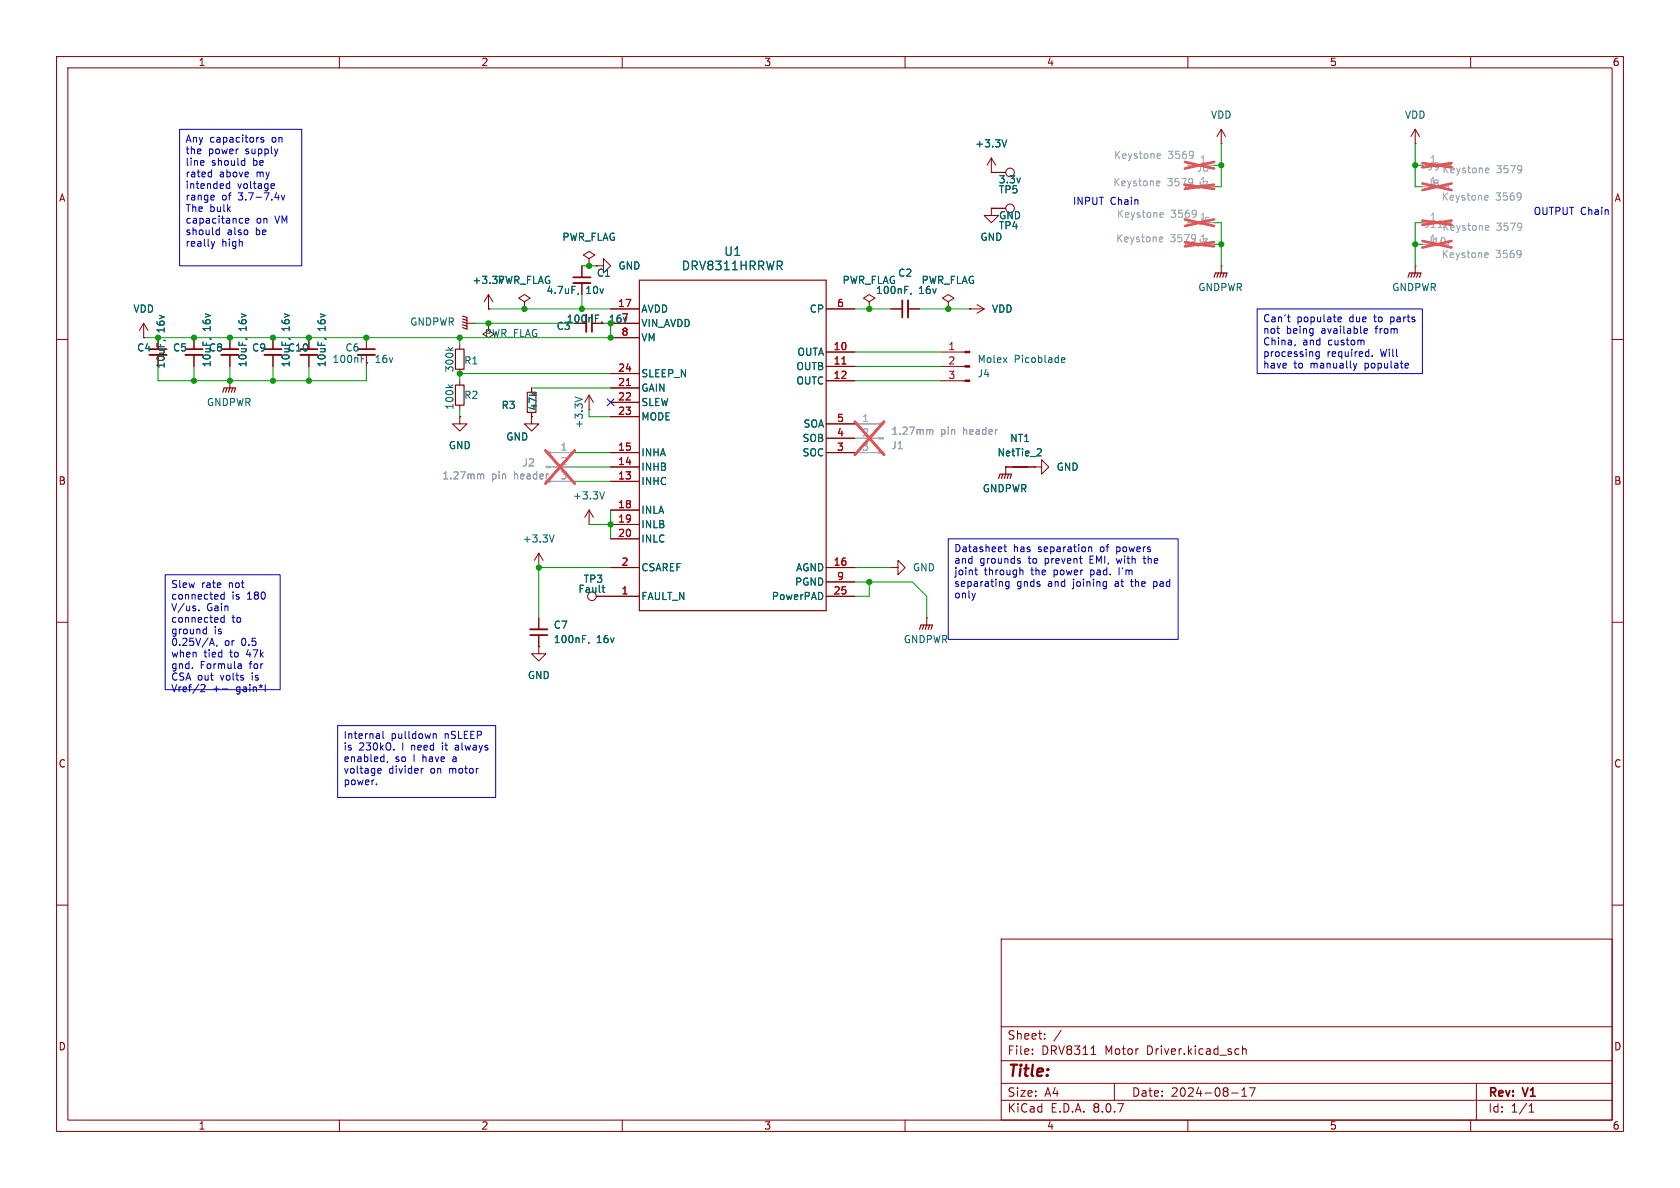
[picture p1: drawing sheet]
<svg xmlns="http://www.w3.org/2000/svg" width="297mm" height="210mm" viewBox="0 0 297 210" stroke-linecap="round" stroke-linejoin="round" font-family="sans-serif">
<g fill="none" stroke="#840000" stroke-width=".18">
<path d="M10 10h277v190h-277zM12 12h273v186h-273zM60 10v2M110 10v2M160 10v2M210 10v2M260 10v2M175.3 36.8v1.3h1.2l-1.2 1.3-1.3-1.3h1.3M175.3 36.8h.1M175.3 30.5h.1M175.3 36.8h2.5M175.3 27.9l-.8 1.3"/>
<path d="M175.3 27.9v2.6M175.3 27.9l.7 1.3M175.3 30.5h2.5M215.9 25.4h.1M215.9 22.9l-.8 1.2M215.9 22.9v2.5M215.9 22.9l.8 1.2M250.2 25.4h.1M250.2 22.9v2.5M250.2 22.9l-.8 1.2M250.2 22.9l.8 1.2M25.4 59.7h.1"/>
<path d="M25.4 57.2l-.8 1.2M25.4 57.2v2.5M25.4 57.2l.8 1.2M27.9 59.7v2M34.3 59.7v2M40.6 59.7v2M48.3 59.7v2M54.6 59.7v2M64.8 59.7v2M82.5 57.2h1.3M83.8 57.2h.1M86.4 54.6h.1"/>
<path d="M86.4 57.2v1.2l1 .7-1 .6-1.1-.6 1.1-.7M86.4 57.2h.1M86.4 52.1l-.8 1.2M86.4 52.1v2.5M86.4 52.1l.7 1.2M92.7 53.3l1-.6-1-.6-1 .6 1 .6v1.3M92.7 54.6h.1M102.9 47v2M102.9 50v2.1M104.1 45.7l1.1-.6-1.1-.6-1 .6 1 .6v1.3M104.1 47h.1M104.6 57.2h2.1"/>
<path d="M105.4 47h1.3v-1.3l1.2 1.3-1.2 1.3v-1.3M105.4 47h.1M107.9 54.6h5.1M107.9 57.2h5.1M107.9 59.7h5.1M146 54.6h5.1M153.7 53.3l1-.6-1-.6-1 .6 1 .6v1.3M153.7 54.6h.1M157.5 54.6h2M160.5 54.6h2.1M167.6 53.3l1.1-.6-1.1-.6-1 .6 1 .6v1.3M167.6 54.6h.1"/>
<path d="M171.4 54.6h.1M171.4 54.6h2.6M172.7 53.8l1.3 .8M174 54.6l-1.3 .8M215.9 47h.1M215.9 47v1.3M250.2 47h.1M250.2 47v1.3M10 60h2M34.3 62.7v2.1M40.6 67.3h.1M40.6 62.7v2.1"/>
<path d="M40.6 67.3v1.3M48.3 62.7v2.1M54.6 62.7v2.1M64.8 62.7v2.1M81.3 73.7v1.2h1.2l-1.2 1.3-1.3-1.3h1.3M81.3 73.7h.1M81.3 61v.7M81.3 65.3v.7M81.3 67.3v.8M81.3 71.6v.8M94 73.7v1.2h1.2l-1.2 1.3-1.3-1.3h1.3M94 73.7h.1"/>
<path d="M94 68.6v.7M94 72.9v.8M104.1 72.4h.1M104.1 69.9v2.5M104.1 69.9l-.7 1.2M104.1 69.9l.8 1.2M107.9 68.6h5.1M107.9 71.1h5.1M107.9 73.7h5.1M107.9 66h5.1M146 62.2h5.1M146 64.8h5.1"/>
<path d="M146 67.3h5.1M146 77.5h5.1M146 74.9h5.1M166.4 62.2h4.2M166.4 64.8h4.2M166.4 67.3h4.2M285 60h2M95.2 97.8v2.5M95.2 97.8l-.7 1.3M95.2 97.8l.8 1.3M104.1 92.7h.1M104.1 90.2l-.7 1.2"/>
<path d="M104.1 90.2v2.5M104.1 90.2l.8 1.2M107.9 85.1h5.1M107.9 82.6h5.1M107.9 80h5.1M107.9 90.2h5.1M107.9 92.7h5.1M107.9 95.3h5.1M146 80h5.1M177.8 82.6h.1M177.8 82.6h5.1M177.8 82.6v1.2"/>
<path d="M182.9 82.6h1.2v-1.3l1.3 1.3-1.3 1.2v-1.2M182.9 82.6h.1M10 110h2M95.2 114.3v1.3h1.3l-1.3 1.2-1.2-1.2h1.2M95.2 114.3h.1M95.2 100.3h.1M95.2 109.2v2.1M95.2 112.3v2M105.4 105.4h7.6M107.9 100.3h5.1M146 105.4h5.1M146 100.3h5.1"/>
<path d="M146 102.9h5.1M157.5 100.3h1.2v-1.2l1.3 1.2-1.3 1.3v-1.3M157.5 100.3h.1M163.8 109.2h.1M163.8 109.2v1.3M285 110h2M10 160h2M177 166h108v32h-108zM285 160h2M60 198v2M110 198v2M160 198v2"/>
<path d="M177 194.5h108M177 191.5h108M177 187.5h108M177 181.5h108M182.5 186.3v.1M182.5 185.5v.1M184.7 183.6v.1M184.7 182.8v.1M187.6 182.1l-1.3 2M192.9 186.4h.8M197 191.5v3M210 198v2"/>
<path d="M217.7 193.2h1.2M218.9 185.4l.1 .1M219 186.3l-.1 .1M219.5 193.8h.9M219.5 192.7l.5-.4v1.5M219.7 184.9v1.5M219.7 185.5l.2-.1 .3 .1 .1 .9M220.9 192.3h1l-.7 1.5M260 198v2M261 191.5v6.5M270.3 196.6h.9M270.3 195.5l.4-.4v1.5"/>
<circle cx="178.6" cy="36.8" r=".76"/>
<circle cx="178.6" cy="30.5" r=".76"/>
<circle cx="104.6" cy="105.4" r=".76"/>
</g>
<g fill="none" stroke="#840000" stroke-width=".2">
<path d="M81.8 55.9l.7 .2v2.1l-.7-.3M81.8 56.4l.7 .2M81.8 56.9l.7 .3M81.8 57.4l.7 .3M113 49.5h33v58.5h-33zM214.6 49l.3-.7h2l-.2 .7M215.4 48.3l-.3 .7M215.9 48.3l-.3 .7M216.4 48.3l-.2 .7M248.9 49l.3-.7h2l-.2 .7M249.7 48.3l-.3 .7M250.2 48.3l-.3 .7"/>
<path d="M250.7 48.3l-.3 .7M39.4 69.3l.2-.7h2.1l-.3 .7M40.1 68.6l-.2 .7M40.6 68.6l-.2 .7M41.1 68.6l-.2 .7M80.5 68.1h1.5v3.5h-1.5zM80.5 61.7h1.5v3.6h-1.5zM93.2 69.3h1.5v3.6h-1.5zM176.5 84.6l.3-.8h2l-.2 .8M177.3 83.8l-.3 .8M177.8 83.8l-.3 .8M178.3 83.8l-.2 .8"/>
<path d="M162.6 111.3l.2-.8h2l-.2 .8M163.3 110.5l-.2 .8M163.8 110.5l-.2 .8M164.3 110.5l-.2 .8"/>
</g>
<path d="M101.3 50h3.1M103.6 55.6v3.1M160.5 53.1v3M26.4 62.7h3.1M32.8 62.7h3M39.1 62.7h3.1M46.7 62.7h3.1M53.1 62.7h3M63.2 62.7h3.1M93.7 111.3h3.1" fill="none" stroke="#840000" stroke-width=".33"/>
<path d="M101.3 49h3.1M104.6 55.6v3.1M159.5 53.1v3M26.4 61.7h3.1M32.8 61.7h3M39.1 61.7h3.1M46.7 61.7h3.1M53.1 61.7h3M63.2 61.7h3.1M93.7 112.3h3.1" fill="none" stroke="#840000" stroke-width=".3"/>
<g fill="none" stroke="#006464" stroke-width=".18">
<path d="M178 24.7l-.4 1.3M37.1 59.9l.2 .1M43.4 59.9l.3 .1M51.1 59.9l.2 .1M57.4 59.9l.3 .1M102.3 51.8l-.2 .3M106.4 56.9l-.1 .2M161.1 51.8l-.1 .3M29 60.1l.2 .2M65 64l-.1 .3M79.2 68l.5 .5M79.2 61.4l.5 .5"/>
<path d="M80.1 68l-.5 .4M80.1 61.4l-.5 .4M101.7 70.2l1.2 .4M183.8 79.3l.3 .3-.1 .3-.7 .7h.8M187.6 63.7l.7-.2-.1-.2-.4-.1-.2 .2 .1 .6h.5M98 94.6l-.5 1.2M106.9 86.9l-.5 1.3M104.1 113.5l-.1 .3M106.4 103.9h.5M106.6 104.5l.3 .2"/>
</g>
<path d="M110.7 68.2h.8M148.8 64.4h.8" fill="none" stroke="#a90000" stroke-width=".18"/>
<g fill="none" stroke="#a1a1a1" stroke-width=".18">
<path d="M209.5 28.7l.4 .2 .2 .3-.2 .4-.4 .1M209.5 38.9l.4 .1 .2 .4-.2 .3-.4 .2M210.1 29.2h4.5M210.1 39.4h4.5M210.8 33h3.8M251.5 29.2h3.8M251.5 33h4.5M251.5 39.4h3.8M256.5 32.5l-.3 .2-.2 .3 .2 .4 .3 .1M210.8 43.2h3.8M251.5 43.2h4.5M256.5 42.7l-.3 .1-.2 .4 .2 .3 .3 .2"/>
<path d="M151.1 77.5h4.2M151.1 74.9h4.2M97.4 85.1h4.2M97.4 82.6h4.2M97.4 80h4.2M151.1 80h4.2"/>
</g>
<g fill="none" stroke="#989898" stroke-width=".18">
<path d="M204.6 32l.4 .1 .1 .2-.7 .1M204.7 27.2h.4l.1 .3-.6 .1M205 32.8h-.4M205.1 28h-.4M205.3 37.6h.3l.1 .3-.6 .1M205.6 38.4h-.3M210.8 31.7l.1 .1M210.9 32.3l-.1 .2M210.9 32.1l-.1 .1M210.9 26.9v.8M211 27.3l-.1 .1M211.4 37.3v.8"/>
<path d="M211.5 37.7l-.1 .1M262.7 34.5l.3 .1 .1 .2-.6 .2M262.8 39.9h.4v.3l-.6 .1M262.8 29.7l.4 .1v.2l-.6 .1M263 35.3l-.3 .1M263.2 30.5l-.4 .1M268.8 34.2v.9M268.9 34.7l-.1 .1M269 39.6v.8M269 29.4v.8M269 40v.1M269 29.8v.1"/>
<path d="M205.1 41.9l.4 .1 .1 .2-.6 .1M205.5 42.7h-.4M211.3 41.6l.1 .6M254.2 40.2h.7M262.7 44.7l.3 .1 .1 .2-.6 .1M263 45.5h-.3M263.2 40.7h-.4M268.8 44.4v.8M268.9 44.8l-.1 .1M164.4 76.1l.1-.2 .3 .1 .1 .8M85 84l.2-.2 .3 .1v.8"/>
</g>
<g fill="none" stroke="#e65255" stroke-width=".46">
<path d="M209.5 28.6l5.1 1.2M209.5 32.6l5.1 .8M209.5 38.8l5.1 1.2M214.6 28.6l-5.1 1.2M214.6 32.6l-5.1 .8M214.6 38.8l-5.1 1.2M251.5 32.4l5.1 1.2M251.5 39l5.1 .8M251.5 28.8l5.1 .8M256.6 32.4l-5.1 1.2M256.6 39l-5.1 .8M256.6 28.8l-5.1 .8"/>
<path d="M209.5 42.8l5.1 .8M214.6 42.8l-5.1 .8M251.5 42.6l5.1 1.2M256.6 42.6l-5.1 1.2M96.4 79.6l5.2 5.9M101.6 79.6l-5.2 5.9M151.1 74.5l5.2 5.9M156.3 74.5l-5.2 5.9"/>
</g>
<g fill="#a1a1a1" stroke="#a1a1a1" stroke-width=".18">
<path d="M96.5 85h.9v.2h-.9z"/>
<path d="M96.5 82.4h.9v.3h-.9z"/>
<path d="M96.5 79.9h.9v.2h-.9z"/>
<path d="M155.3 79.9h.9v.2h-.9z"/>
<path d="M155.3 77.3h.9v.3h-.9z"/>
<path d="M155.3 74.8h.9v.3h-.9z"/>
</g>
<path d="M179.1 82.6h2.5" fill="none" stroke="#840000" stroke-width=".25"/>
<g fill="#840000" stroke="#840000" stroke-width=".18">
<path d="M170.6 67.2h.8v.2h-.8z"/>
<path d="M170.6 64.6h.8v.3h-.8z"/>
<path d="M170.6 62.1h.8v.3h-.8z"/>
</g>
<g fill="none" stroke="#0000c2" stroke-width=".18">
<path d="M31.7 22.9h21.6v24.1h-21.6zM35.9 28.4l.2 .3-.6 .1M36 29.2h-.1M37 30.4l.4 .1M37.4 30v1.3M37.4 31.2l-.4 .1M37.7 34.5l.2 .3-.6 .1M37.8 35.3l-.1 .1M40 33.1l.2 .2h.4M40.6 32v1.3M40.6 32.5h-.4l-.2 .2M42.5 38.6l.4 .1"/>
<path d="M42.9 28.4h.2M42.9 39.4h-.4M43.3 28v1.2M43.3 29.2h-.4M43.4 39l.6-.1-.1-.2-.3-.1-.2 .2v.6h.5M45.6 24.3h.1M46.6 24.3h-.3l-.2 .2 .1 .2 .4 .1v.3h-.5M48.3 32.5l.2 .3-.6 .1M48.5 33.3h-.4M48.6 34.9h.8M49.7 34.5l.3 .9 .3-.9M37.3 42.7l.3 .8"/>
<path d="M37.6 43.5l-.1 .3M37.9 42.7l-.3 .8M38.8 41.4l-.4 .1M38.8 40.2v1.3M222.2 54.6h29.3v11.4h-29.3zM227.6 56h.5M227.8 56.8l.3 .1M236.5 56.2l.2-.2h.3l.2 .2v.1l-.7 .2M236.5 56.7l.2 .2 .4-.1M241.2 58.9h.5M241.2 58.1h.4l.1 .3-.6 .1M229 60.9l-.1 .3"/>
<path d="M233.2 62.2v1l-.2 .2h-.3M233.2 62.2h-.3l-.3 .2 .1 .6h.5M239.3 64.2l.3 .9M239.6 65.1l-.2 .3M239.9 64.2l-.3 .9M241.1 60.2v.8M242.6 62.9v.1M248.8 64.2l.2 .3-.6 .1M248.9 65l-.1 .1M167.6 95.3h40.7v17.7h-40.7zM177.5 96.7h.4M177.6 96.3v1l.3 .2"/>
<path d="M180.1 99.1l.3 .1v.2l-.2 .2h-.2M180.1 98.7l.3 .1M192.5 96.8l.1-.1h.3l.1 .8M192.5 96.7v.8M197.4 98.7l.2 .9M202.3 98.3v1.1l.3 .2M29.2 101.6h20.3v20.3h-20.3zM34 118.1v.1M35.2 107.8v.2M36.1 111.2l.4 .1M36.5 110.8v1.3M36.5 112l-.4 .1"/>
<path d="M37 114.1l.5-1.3 .4 1.3M37.2 113.7h.6M38.4 114l-.2 .3M39.6 104.6v1.3M39.6 108.7v1.3M39.6 105.1h-.3l-.3 .2 .2 .6h.4M39.6 109.2h-.3l-.3 .2 .2 .5h.4M42.2 117.3l.4 .1 .1 .8M42.7 118.1l-.5 .1M42.7 117.6l-.5 .1M172.3 100.8h.5M172.4 104.9l-.3 .8"/>
<path d="M172.5 100.3v1.1l.3 .2M177.8 102.9v.6l.2 .2 .4-.1M178.4 102.8v1l-.3 .3-.3-.1M180.5 100.8l.3 .1v.7M197.8 100.3v1.3M199.8 102.8h.5M200 102.4l.1 1.2M203.9 103.6l.4 .1M203.9 102.8v1.3M204.3 102.8l-.4 .1M36.2 121.2v.4l-.7 .7h.7M39.3 121.8h1"/>
<path d="M46.9 121v1.3M59.7 128.3h27.9v12.7h-27.9zM66.5 138.6v.1M66.9 136.6h.4M67 129.8l.1 .7M67.1 130.5h-.1M67.1 130l-.1 .1M67.3 135.9l.1 .2-.6 .2M67.7 129.3v1.1l.2 .1M68.5 134.6l-.1 .2M69.6 132.5v.1M74.8 135.8l-.3 .2"/>
<path d="M76.6 129.8l.2-.1 .3 .1v.7M80.6 131.7l-.1 .1M80.6 132.1l-.1 .2 .1 .3"/>
</g>
<g fill="none" stroke="#009600" stroke-width=".18">
<path d="M214.6 39.4h1.3v7.6M214.6 29.2h1.3M215.9 25.4v7.6h-1.3M250.2 25.4v7.6h1.3M250.2 29.2h1.3M251.5 39.4h-1.3v7.6M81.3 59.7v1.3M83.8 57.2h17.8M86.4 54.6h21.5M102.9 47h2.5M102.9 52.1v2.5M106.7 57.2h1.2v2.5h-82.5"/>
<path d="M151.1 54.6h6.4M162.6 54.6h8.8M214.6 43.2h1.3M250.2 43.2h1.3M27.9 64.8v2.5h36.9v-2.5M34.3 64.8v2.5M40.6 64.8v2.5M48.3 64.8v2.5M54.6 64.8v2.5M81.3 72.4v1.3M94 68.6h13.9M104.1 72.4v1.3h3.8"/>
<path d="M107.9 66h-26.6v1.3M151.1 62.2h15.3M151.1 67.3h15.3M151.1 64.8h15.3M101.6 80h6.3M101.6 82.6h6.3M101.6 85.1h6.3M104.1 92.7h3.8M107.9 90.2v5.1M107.9 100.3h-12.7v8.9M151.1 100.3h6.4M151.1 102.9h10.2l2.5 2.5v3.8"/>
<path d="M153.7 102.9v2.5h-2.6"/>
</g>
<path d="M107.3 70.5l1.3 1.2M108.6 70.5l-1.3 1.2" fill="none" stroke="#000084" stroke-width=".18"/>
<g fill="#009600" stroke="#009600" stroke-width=".18">
<circle cx="153.7" cy="102.9" r=".46"/>
<circle cx="153.7" cy="54.6" r=".46"/>
<circle cx="167.6" cy="54.6" r=".46"/>
<circle cx="40.6" cy="67.3" r=".46"/>
<circle cx="40.6" cy="59.7" r=".46"/>
<circle cx="34.3" cy="67.3" r=".46"/>
<circle cx="54.6" cy="59.7" r=".46"/>
<circle cx="48.3" cy="67.3" r=".46"/>
<circle cx="34.3" cy="59.7" r=".46"/>
<circle cx="64.8" cy="59.7" r=".46"/>
<circle cx="48.3" cy="59.7" r=".46"/>
<circle cx="27.9" cy="59.7" r=".46"/>
<circle cx="54.6" cy="67.3" r=".46"/>
<circle cx="215.9" cy="43.2" r=".46"/>
<circle cx="250.2" cy="43.2" r=".46"/>
<circle cx="215.9" cy="29.2" r=".46"/>
<circle cx="250.2" cy="29.2" r=".46"/>
<circle cx="107.9" cy="92.7" r=".46"/>
<circle cx="95.2" cy="100.3" r=".46"/>
<circle cx="81.3" cy="66" r=".46"/>
<circle cx="81.3" cy="59.7" r=".46"/>
<circle cx="107.9" cy="59.7" r=".46"/>
<circle cx="86.4" cy="57.2" r=".46"/>
<circle cx="92.7" cy="54.6" r=".46"/>
<circle cx="104.1" cy="47" r=".46"/>
<circle cx="102.9" cy="54.6" r=".46"/>
</g>
<text font-size="2.8" fill="#840000" x="178" y="190.9">Title:</text>
<g font-size="2.1" fill="#006464">
<text x="120.4" y="48">DRV8311HRRWR</text>
<text x="127.9" y="45.4">U1</text>
</g>
<g font-size="2.1" fill="#840000">
<text x="178" y="184">Sheet:</text>
<text x="178" y="186.7">File:</text>
<text x="184.1" y="186.7">DRV8311</text>
<text x="195.4" y="186.7">Motor</text>
<text x="202.9" y="186.7">Driver.kicad_sch</text>
<text x="178" y="196.9">KiCad</text>
<text x="178" y="194.1">Size:</text>
<text x="184.7" y="194.1">A4</text>
<text x="185.7" y="196.9">E.D.A.</text>
<text x="193.3" y="196.9">8.0.7</text>
<text x="200" y="194.1">Date:</text>
<text x="207" y="194.1">2024-08-17</text>
<text x="263" y="194.3">Rev:</text>
<text x="263" y="196.9">Id:</text>
<text x="267.1" y="196.9">1/1</text>
<text x="269.4" y="194.3">V1</text>
</g>
<g font-size="1.8" fill="#840000">
<text x="35" y="11.9">1</text>
<text x="85" y="11.9">2</text>
<text x="135" y="11.9">3</text>
<text x="185" y="11.9">4</text>
<text x="235" y="11.9">5</text>
<text x="285" y="11.9">6</text>
<text x="10.3" y="35.9">A</text>
<text x="285.3" y="35.9">A</text>
<text x="100.1" y="57.3">100nF,</text>
<text x="29.3" y="65.3" transform="rotate(-90 29.3 65.3)">10uF,</text>
<text x="10.3" y="85.9">B</text>
<text x="285.3" y="85.9">B</text>
<text x="10.3" y="135.9">C</text>
<text x="285.3" y="135.9">C</text>
<text x="10.3" y="185.9">D</text>
<text x="285.3" y="185.9">D</text>
<text x="35" y="199.9">1</text>
<text x="85" y="199.9">2</text>
<text x="135" y="199.9">3</text>
<text x="185" y="199.9">4</text>
<text x="235" y="199.9">5</text>
<text x="285" y="199.9">6</text>
</g>
<g font-size="1.8" fill="#006464">
<text x="214" y="21.2">VDD</text>
<text x="248.3" y="21.2">VDD</text>
<text x="172.3" y="26.3">+3.3V</text>
<text x="176.5" y="32.6">3.3v</text>
<text x="176.5" y="34.4">TP5</text>
<text x="176.5" y="40.7">TP4</text>
<text x="176.5" y="39">GND</text>
<text x="99.3" y="42.8">PWR_FLAG</text>
<text x="109.2" y="47.9">GND</text>
<text x="173.2" y="42.8">GND</text>
<text x="83.4" y="50.4">+3.3VPWR_FLAG</text>
<text x="96.5" y="52.2">4.7uF,</text>
<text x="103.6" y="52.2">10v</text>
<text x="105.4" y="49.1">C1</text>
<text x="148.9" y="50.4">PWR_FLAG</text>
<text x="154.8" y="52.2">100nF,</text>
<text x="158.7" y="49.1">C2</text>
<text x="162.4" y="52.2">16v</text>
<text x="162.8" y="50.4">PWR_FLAG</text>
<text x="211.7" y="51.7">GNDPWR</text>
<text x="246" y="51.7">GNDPWR</text>
<text x="23.5" y="55.5">VDD</text>
<text x="29.3" y="58.8" transform="rotate(-90 29.3 58.8)">16v</text>
<text x="37.4" y="58.6" transform="rotate(-90 37.4 58.6)">16v</text>
<text x="43.8" y="58.6" transform="rotate(-90 43.8 58.6)">16v</text>
<text x="51.4" y="58.6" transform="rotate(-90 51.4 58.6)">16v</text>
<text x="57.8" y="58.6" transform="rotate(-90 57.8 58.6)">16v</text>
<text x="72.4" y="57.8">GNDPWR</text>
<text x="85.6" y="59.8">PWR_FLAG</text>
<text x="98.3" y="58.5">C3</text>
<text x="113.3" y="55.5">AVDD</text>
<text x="113.3" y="58">VIN_AVDD</text>
<text x="143.1" y="55.5">CP</text>
<text x="175.3" y="55.5">VDD</text>
<text x="24.1" y="62.3">C4</text>
<text x="30.5" y="62.3">C5</text>
<text x="36.8" y="62.3">C8</text>
<text x="37.4" y="65" transform="rotate(-90 37.4 65)">10uF,</text>
<text x="43.8" y="65" transform="rotate(-90 43.8 65)">10uF,</text>
<text x="44.5" y="62.3">C9</text>
<text x="50.8" y="62.3">C10</text>
<text x="51.4" y="65" transform="rotate(-90 51.4 65)">10uF,</text>
<text x="57.8" y="65" transform="rotate(-90 57.8 65)">10uF,</text>
<text x="58.7" y="64.4">100nF,</text>
<text x="61" y="62.3">C6</text>
<text x="66.3" y="64.4">16v</text>
<text x="80.4" y="65.9" transform="rotate(-90 80.4 65.9)">300k</text>
<text x="82" y="64.6">R1</text>
<text x="113.3" y="60.6">VM</text>
<text x="140.7" y="65.6">OUTB</text>
<text x="140.9" y="63.1">OUTA</text>
<text x="172.7" y="64.4">Molex</text>
<text x="179.3" y="64.4">Picoblade</text>
<text x="36.5" y="72">GNDPWR</text>
<text x="82" y="70.7">R2</text>
<text x="113.3" y="69.4">GAIN</text>
<text x="113.3" y="72">SLEW</text>
<text x="113.3" y="66.9">SLEEP_N</text>
<text x="140.7" y="68.2">OUTC</text>
<text x="172.7" y="66.9">J4</text>
<text x="80.4" y="72.5" transform="rotate(-90 80.4 72.5)">100k</text>
<text x="88.6" y="72.5">R3</text>
<text x="95.1" y="72.7" transform="rotate(-90 95.1 72.7)">47k</text>
<text x="103.2" y="75.8" transform="rotate(-90 103.2 75.8)">+3.3V</text>
<text x="113.3" y="74.5">MODE</text>
<text x="142" y="75.8">SOA</text>
<text x="79.2" y="79.6">GND</text>
<text x="89.4" y="78.1">GND</text>
<text x="113.3" y="83.4">INHB</text>
<text x="113.3" y="80.9">INHA</text>
<text x="141.8" y="80.9">SOC</text>
<text x="141.8" y="78.3">SOB</text>
<text x="176.2" y="80.9">NetTie_2</text>
<text x="178.5" y="78.3">NT1</text>
<text x="186.7" y="83.4">GND</text>
<text x="101.2" y="88.5">+3.3V</text>
<text x="113.3" y="86">INHC</text>
<text x="173.6" y="87.2">GNDPWR</text>
<text x="113.3" y="91">INLA</text>
<text x="113.3" y="93.6">INLB</text>
<text x="92.3" y="96.1">+3.3V</text>
<text x="113.3" y="101.2">CSAREF</text>
<text x="113.3" y="96.1">INLC</text>
<text x="140.6" y="101.2">AGND</text>
<text x="161.3" y="101.2">GND</text>
<text x="102.2" y="105">Fault</text>
<text x="103.1" y="103.2">TP3</text>
<text x="113.3" y="106.3">FAULT_N</text>
<text x="136.3" y="106.3">PowerPAD</text>
<text x="140.5" y="103.7">PGND</text>
<text x="97.8" y="111.3">C7</text>
<text x="97.8" y="113.9">100nF,</text>
<text x="105.4" y="113.9">16v</text>
<text x="159.7" y="113.9">GNDPWR</text>
<text x="93.2" y="120.2">GND</text>
</g>
<g font-size="1.8" fill="#0000c2">
<text x="32.7" y="25.5">Any</text>
<text x="32.7" y="27.6">the</text>
<text x="32.7" y="29.6">line</text>
<text x="36.8" y="27.6">power</text>
<text x="37.1" y="25.5">capacitors</text>
<text x="37.4" y="29.6">should</text>
<text x="43.5" y="27.6">supply</text>
<text x="44.8" y="29.6">be</text>
<text x="48.2" y="25.5">on</text>
<text x="32.7" y="31.7">rated</text>
<text x="32.7" y="33.7">intended</text>
<text x="32.7" y="35.8">range</text>
<text x="38.8" y="31.7">above</text>
<text x="39.2" y="35.8">of</text>
<text x="42" y="33.7">voltage</text>
<text x="42.2" y="35.8">3.7-7.4v</text>
<text x="45.4" y="31.7">my</text>
<text x="32.7" y="37.8">The</text>
<text x="32.7" y="39.9">capacitance</text>
<text x="32.7" y="41.9">should</text>
<text x="37.1" y="37.8">bulk</text>
<text x="40.2" y="41.9">also</text>
<text x="45.3" y="39.9">on</text>
<text x="45.3" y="41.9">be</text>
<text x="48.8" y="39.9">VM</text>
<text x="189.6" y="36.4">INPUT</text>
<text x="196.3" y="36.4">Chain</text>
<text x="271" y="38.2">OUTPUT Chain</text>
<text x="32.7" y="43.9">really</text>
<text x="39.2" y="43.9">high</text>
<text x="223.2" y="57.3">Can't</text>
<text x="223.2" y="59.3">not</text>
<text x="227.4" y="59.3">being</text>
<text x="229.3" y="57.3">populate</text>
<text x="233.7" y="59.3">available</text>
<text x="238.7" y="57.3">due</text>
<text x="243.2" y="57.3">to</text>
<text x="243.5" y="59.3">from</text>
<text x="246.3" y="57.3">parts</text>
<text x="223.2" y="61.4">China,</text>
<text x="223.2" y="63.4">processing</text>
<text x="223.2" y="65.5">have</text>
<text x="228.7" y="65.5">to</text>
<text x="230.3" y="61.4">and</text>
<text x="231.8" y="65.5">manually</text>
<text x="234.6" y="63.4">required.</text>
<text x="234.9" y="61.4">custom</text>
<text x="241.5" y="65.5">populate</text>
<text x="244.2" y="63.4">Will</text>
<text x="168.6" y="97.9">Datasheet</text>
<text x="168.6" y="100">and</text>
<text x="173.2" y="100">grounds</text>
<text x="179.1" y="97.9">has</text>
<text x="181.9" y="100">to</text>
<text x="183.6" y="97.9">separation</text>
<text x="185" y="100">prevent</text>
<text x="193.1" y="100">EMI,</text>
<text x="194.8" y="97.9">of</text>
<text x="197.8" y="97.9">powers</text>
<text x="198.1" y="100">with</text>
<text x="203.1" y="100">the</text>
<text x="30.2" y="104.3">Slew</text>
<text x="30.2" y="106.3">connected</text>
<text x="35.6" y="104.3">rate</text>
<text x="40.5" y="104.3">not</text>
<text x="41" y="106.3">is</text>
<text x="43.8" y="106.3">180</text>
<text x="168.6" y="102">joint</text>
<text x="168.6" y="104.1">separating</text>
<text x="168.6" y="106.1">only</text>
<text x="174" y="102">through</text>
<text x="179.7" y="104.1">gnds</text>
<text x="182.4" y="102">the</text>
<text x="185.4" y="104.1">and</text>
<text x="186.6" y="102">power</text>
<text x="190" y="104.1">joining</text>
<text x="193.2" y="102">pad.</text>
<text x="197.6" y="104.1">at</text>
<text x="198.5" y="102">I'm</text>
<text x="200.6" y="104.1">the</text>
<text x="204.8" y="104.1">pad</text>
<text x="30.2" y="108.4">V/us.</text>
<text x="30.2" y="110.4">connected</text>
<text x="30.2" y="112.5">ground</text>
<text x="36.5" y="108.4">Gain</text>
<text x="37.9" y="112.5">is</text>
<text x="41" y="110.4">to</text>
<text x="30.2" y="114.5">0.25V/A,</text>
<text x="30.2" y="116.5">when</text>
<text x="30.2" y="118.6">gnd.</text>
<text x="35.4" y="118.6">Formula</text>
<text x="36.1" y="116.5">tied</text>
<text x="39.7" y="114.5">or</text>
<text x="40.8" y="116.5">to</text>
<text x="42.8" y="114.5">0.5</text>
<text x="43.8" y="116.5">47k</text>
<text x="44.2" y="118.6">for</text>
<text x="30.2" y="120.6">CSA out</text>
<text x="30.2" y="122.7">Vref/2</text>
<text x="37.6" y="122.7">+-</text>
<text x="39.1" y="120.6">volts</text>
<text x="41.9" y="122.7">gain*I</text>
<text x="44.8" y="120.6">is</text>
<text x="60.6" y="130.9">Internal</text>
<text x="69.1" y="130.9">pulldown</text>
<text x="78.7" y="130.9">nSLEEP</text>
<text x="60.6" y="133">is</text>
<text x="60.6" y="135">enabled,</text>
<text x="60.6" y="137.1">voltage</text>
<text x="63.4" y="133">230kO.</text>
<text x="68.7" y="137.1">divider</text>
<text x="69.9" y="135">so</text>
<text x="71.2" y="133">I</text>
<text x="73" y="133">need</text>
<text x="73.2" y="135">I</text>
<text x="75" y="135">have</text>
<text x="76.2" y="137.1">on</text>
<text x="78.6" y="133">it</text>
<text x="79.7" y="137.1">motor</text>
<text x="80.5" y="135">a</text>
<text x="81.1" y="133">always</text>
<text x="60.6" y="139.1">power.</text>
</g>
<g font-size="1.8" fill="#989898">
<text x="196.8" y="28.3">Keystone</text>
<text x="206.5" y="28.3">3569</text>
<text x="212" y="29">1</text>
<text x="252.7" y="29">1</text>
<text x="196.7" y="33.1">Keystone</text>
<text x="206.4" y="33.1">3579</text>
<text x="211.4" y="33.6">J7</text>
<text x="211.5" y="30.6">J6</text>
<text x="212" y="32.8">1</text>
<text x="252.2" y="33.4">J8</text>
<text x="252.3" y="30.3">J9</text>
<text x="252.7" y="32.8">1</text>
<text x="254.8" y="35.7">Keystone</text>
<text x="254.9" y="30.8">Keystone</text>
<text x="264.4" y="35.7">3569</text>
<text x="264.5" y="30.8">3579</text>
<text x="197.4" y="38.7">Keystone</text>
<text x="207" y="38.7">3569</text>
<text x="211.7" y="40">J5</text>
<text x="212" y="39.1">1</text>
<text x="251.7" y="40.5">J11</text>
<text x="252.7" y="39.1">1</text>
<text x="254.9" y="41">Keystone</text>
<text x="264.5" y="41">3579</text>
<text x="197.2" y="43">Keystone</text>
<text x="206.9" y="43">3579</text>
<text x="211.4" y="43.8">J3</text>
<text x="212" y="42.9">1</text>
<text x="252.2" y="43.5">J10</text>
<text x="252.7" y="42.9">1</text>
<text x="254.8" y="45.8">Keystone</text>
<text x="264.4" y="45.8">3569</text>
<text x="157.5" y="77.1">1.27mm</text>
<text x="166.3" y="77.1">pin</text>
<text x="170.4" y="77.1">header</text>
<text x="92.3" y="82.7">J2</text>
<text x="157.5" y="79.6">J1</text>
<text x="78.1" y="84.9">1.27mm</text>
<text x="86.9" y="84.9">pin</text>
<text x="91" y="84.9">header</text>
</g>
<text font-size="1.8" fill="#009600" x="107.7" y="57.3">16v7</text>
<g font-size="1.8" fill="#a90000">
<text x="109.2" y="54.4">17</text>
<text x="109.8" y="59.4">8</text>
<text x="147.9" y="54.4">6</text>
<text x="109.2" y="65.8">24</text>
<text x="147.3" y="62">10</text>
<text x="147.3" y="64.5">11</text>
<text x="167.6" y="62">1</text>
<text x="167.6" y="64.5">2</text>
<text x="109.2" y="68.3">21</text>
<text x="109.2" y="70.9">22</text>
<text x="147.3" y="67.1">12</text>
<text x="167.6" y="67.1">3</text>
<text x="109.2" y="73.4">23</text>
<text x="147.9" y="77.2">4</text>
<text x="147.9" y="74.7">5</text>
<text x="109.2" y="82.3">14</text>
<text x="109.2" y="79.8">15</text>
<text x="147.9" y="79.8">3</text>
<text x="109.2" y="84.8">13</text>
<text x="109.2" y="89.9">18</text>
<text x="109.2" y="92.5">19</text>
<text x="109.2" y="95">20</text>
<text x="109.8" y="100.1">2</text>
<text x="147.3" y="100.1">16</text>
<text x="109.8" y="105.2">1</text>
<text x="147.3" y="105.2">25</text>
<text x="147.9" y="102.6">9</text>
</g>
<g font-size="1.8" fill="#aaa">
<text x="152.3" y="74.7">1</text>
<text x="152.3" y="77.2">2</text>
<text x="99" y="79.8">1</text>
<text x="99" y="82.3">2</text>
<text x="152.3" y="79.8">3</text>
<text x="99" y="84.8">3</text>
</g>
</svg>
